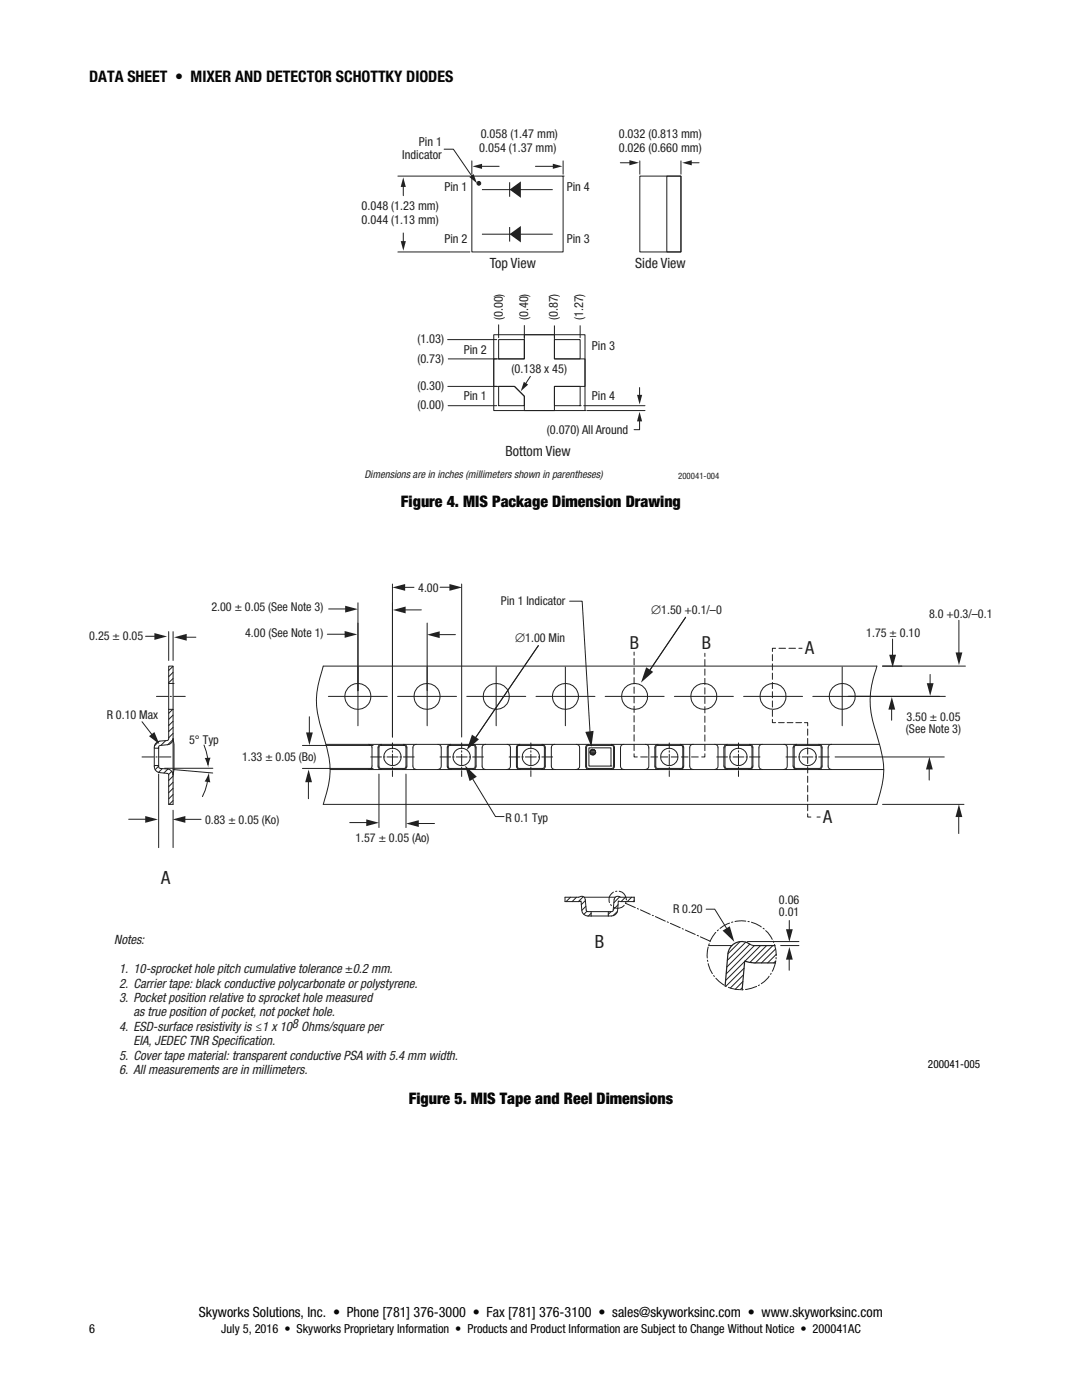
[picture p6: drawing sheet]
<svg xmlns="http://www.w3.org/2000/svg" width="216mm" height="279mm" viewBox="0 0 216 279" stroke-linecap="round" stroke-linejoin="round" font-family="sans-serif">
<g fill="none" stroke="#231f20" stroke-width=".2">
<path d="M94.2 35.1h18.2v15.2h-18.2zM94.2 32.1v2.7M95.8 33.2h3.8M112.4 35.1h.1M112.4 32.1v2.7M127.7 35.1h8.2v15.2h-8.2zM133.1 35.1h2.8v15.2h-2.8zM98.5 71.6h6.1v-4.8h6v4.8h6.1v5.5h-6.1v4.8h-6v-2.8l-1.9-2h-4.2zM98.5 66.8h18.2v15.1h-18.2zM99.5 67.8h5.1v3.8h-5.1zM99.5 71.6h.1M99.5 77.1h3.2l1.9 2v1.9h-5.1z"/>
<path d="M110.6 67.8h5.2v3.8h-5.2zM110.6 77.1h5.2v3.9h-5.2zM115.8 81h.1M116.7 81.9h.1"/>
</g>
<path d="M94.3 33.2l1.9-.5v1z" fill="#231f20"/>
<path d="M106.8 33.2h3.9" fill="none" stroke="#231f20" stroke-width=".2"/>
<path d="M110.3 32.7l1.9 .5-1.9 .5z" fill="#231f20"/>
<path d="M79.4 35.1h14.4M79.4 50.3h14.4M80.5 46.5v2" fill="none" stroke="#231f20" stroke-width=".2"/>
<path d="M80 48.1h1l-.5 1.9z" fill="#231f20"/>
<path d="M80.5 37v2.1" fill="none" stroke="#231f20" stroke-width=".2"/>
<path d="M80.5 35.4l.5 1.9h-1z" fill="#231f20"/>
<path d="M127.6 77.3v1.9M116.5 81h12.2M117.1 81.9h11.6" fill="none" stroke="#231f20" stroke-width=".2"/>
<path d="M127.1 78.8h1l-.5 1.9z" fill="#231f20"/>
<path d="M127.6 83.7v2.1" fill="none" stroke="#231f20" stroke-width=".2"/>
<path d="M127.6 82.2l.5 1.9h-1z" fill="#231f20"/>
<path d="M123.8 32.5h2.1M127.7 32.1v2.7M135.9 32.1v2.7M126.5 85.8h1.1" fill="none" stroke="#231f20" stroke-width=".2"/>
<path d="M125.6 32l1.9 .5-1.9 .5z" fill="#231f20"/>
<path d="M137.7 32.5h1.8" fill="none" stroke="#231f20" stroke-width=".2"/>
<path d="M136.1 32.5l1.9-.5v1z" fill="#231f20"/>
<path d="M105.8 75.1l-1 1.7" fill="none" stroke="#231f20" stroke-width=".2"/>
<path d="M104.5 76.2l.9 .6-1.5 1.3z" fill="#231f20"/>
<path d="M88.6 29.8h1.9l3.8 5.5" fill="none" stroke="#231f20" stroke-width=".2"/>
<path d="M93.7 35.3l.8-.6 .7 1.9z" fill="#231f20"/>
<path d="M96.2 37.8h14.1M101.7 36.4v2.9M96.2 46.7h14.1M89.3 67.8h9.8M89.4 77.1h9.7M89.4 71.6h9.7M99.5 64.8v2.6M104.6 65v2.4M110.6 65v2.4M115.8 65v2.4M89.4 81h9.7" fill="none" stroke="#231f20" stroke-width=".2"/>
<path d="M101.7 37.8l2.2-1.6v3.3z" fill="#231f20"/>
<path d="M101.7 45.3v2.9" fill="none" stroke="#231f20" stroke-width=".2"/>
<path d="M101.7 46.7l2.2-1.6v3.3z" fill="#231f20"/>
<circle cx="95.6" cy="36.6" r=".37" fill="#231f20"/>
<g fill="none" stroke="#231f20" stroke-width=".2">
<path d="M78.3 116.6v30.5M92.1 116.6v30.5M31.2 139h2.4M33.7 132.9h.8v3.5h-.8zM33.7 136.4v11l-.2 .3a3.8 3.8 0 0 0-2.2 .5l-.4 .6-.1 .5h.9M33.7 126.1v5.7M34 139h.2M34.5 133l-.8 .8M34.5 134.2l-.8 .8M34.5 135.4l-.8 .8M34.5 136.4h.1M34.5 136.4v24.1h-.8l-.1-6-.3-.2-1.4-.1a1.24 1.24 0 0 1-1.1-1.4h.9"/>
<path d="M34.5 126.1v5.7M34.6 139h2.4M64.5 132.9h110.5a18.3 18.3 0 0 0 0 13.8 20.1 20.1 0 0 1 1.2 8.9l-1.2 4.9h-110.5a18 18 0 0 0 1.1-9.7l-.5-2.1a36.6 36.6 0 0 1-2-8.9l.4-3zM65.5 139h11.8M71.4 120.3v24.5M79.3 139h11.8M85.2 124.3v20.5M93.1 139h11.8M99 133.1v11.7M106.9 139h11.8M112.8 133.1v11.7M120.8 139h11.7"/>
<path d="M134.6 139h11.7M148.4 139h11.7M168 133.1v11.7M176.1 132.9h16.5M188.6 139h-26.4M28.3 151.1h2.4M30.8 149.3v3.5M31.1 151.1h.3M31.7 149.2l-.2 .1M31.7 152.9l-.7 .7M31.7 154.5v14.7M31.7 147.9l-.9 .9"/>
<path d="M31.8 151.1h2.3M31.8 148.8l1.6-.2a1.23 1.23 0 0 0 1.1-1.2l.2 1.1v5.1l-.2 1.1a1.27 1.27 0 0 0-1.1-1.2l-1.4-.1-.3-.2v-4.1zM32.4 153.4l-.8 .8M32.8 153.3h9.7M33.1 147.8l-1 .9M33.5 153.5l-.8 .8M33.7 141.6h.8M34.3 153.9l-.6 .7M34.5 141.6l-.8 .8M34.5 147.6l-1 1M34.5 159.8l-.7 .7M34.5 142.7l-.8 .9"/>
<path d="M34.5 143.9l-.8 .9M34.5 145.2l-.8 .8M34.5 146.4l-.8 .8M34.5 154.9l-.8 .9M34.5 156.1l-.8 .9M34.5 157.3l-.8 .9M34.5 158.6l-.8 .8M34.6 153.6l7.8 .7M60.3 153.4h14.1M60.3 148.8h14.1M65 148.6h110.5M65.9 153.6h110.5"/>
<path d="M73.5 148.6a.63 .63 0 0 1 .7 .6v3.7a.68 .68 0 0 1-.7 .7M74 151.1h2.1M75.6 154.5v10.7M75.8 148.8h5.1l.1 .3v4.1l-.3 .2-4.9-.1-.2-.3v-3.9zM76.1 148.6a.63 .63 0 0 0-.7 .6v3.7a.68 .68 0 0 0 .7 .7M76.5 151.1h.3M77.2 151.1h2.2M78.3 148.3v1.1M78.3 149.8v.3M78.3 150.5v2.2M78.3 153.1v.3M78.3 153.8v1.2"/>
<path d="M79.8 151.1h.3M80.5 151.1h2.1M80.5 148.6a.63 .63 0 0 1 .7 .6v3.7a.68 .68 0 0 1-.7 .7M81 154.5v10.7M83.1 148.6a.63 .63 0 0 0-.7 .6v3.7a.68 .68 0 0 0 .7 .7M87.3 148.6a.63 .63 0 0 1 .7 .6v3.7a.68 .68 0 0 1-.7 .7M87.8 151.1h2.1M89.6 148.8h5.1l.1 .3v4.1l-.3 .2-4.9-.1-.2-.3v-3.9zM89.9 148.6a.63 .63 0 0 0-.7 .6v3.7a.68 .68 0 0 0 .7 .7M90.3 151.1h.3M91 151.1h2.2M92.1 148.3v1.1"/>
<path d="M92.1 149.8v.3M92.1 150.5v2.2M92.1 153.1v.3M92.1 153.8v1.2M93.6 151.1h.3M94.3 151.1h2.2M94.3 148.6a.63 .63 0 0 1 .7 .6v3.7a.68 .68 0 0 1-.7 .7M96.9 148.6a.63 .63 0 0 0-.7 .6v3.7a.68 .68 0 0 0 .7 .7M101.2 148.6a.63 .63 0 0 1 .6 .6v3.7a.68 .68 0 0 1-.6 .7M101.6 151.1h2.1M103.4 148.8h5.1l.1 .3v4.1l-.3 .2-4.9-.1-.2-.3v-3.9zM103.7 148.6a.63 .63 0 0 0-.6 .6l-.1 3.7a.69 .69 0 0 0 .7 .7"/>
<path d="M104.1 151.1h.3M104.8 151.1h2.2M105.9 148.3v1.1M105.9 149.8v.3M105.9 150.5v2.2M105.9 153.1v.3M105.9 153.8v1.2M107.4 151.1h.3M108.1 151.1h2.2M108.1 148.6a.63 .63 0 0 1 .7 .6v3.7a.68 .68 0 0 1-.7 .7M110.7 148.6a.63 .63 0 0 0-.7 .6v3.7a.68 .68 0 0 0 .7 .7M115 148.6a.63 .63 0 0 1 .7 .6v3.7a.68 .68 0 0 1-.7 .7"/>
<path d="M117.2 148.8h5.1l.1 .3v4.1l-.3 .2-4.9-.1-.2-.3v-3.9zM117.5 148.6a.63 .63 0 0 0-.6 .6v3.7a.68 .68 0 0 0 .6 .7M117.5 149.2h4.4v3.7h-4.4zM121.9 148.6a.63 .63 0 0 1 .7 .6v3.7a.68 .68 0 0 1-.7 .7M121.9 152.9h.1M124.5 148.6a.63 .63 0 0 0-.7 .6v3.7a.68 .68 0 0 0 .7 .7M128.8 148.6a.63 .63 0 0 1 .7 .6v3.7a.68 .68 0 0 1-.7 .7M131 148.8h5.1l.1 .3v4.1l-.3 .2-4.9-.1-.2-.3v-3.9zM131.3 148.6a.63 .63 0 0 0-.6 .6v3.7a.68 .68 0 0 0 .6 .7M133.5 148.3v1.1M133.5 149.8v.3M133.5 150.5v2.2"/>
<path d="M133.5 153.1v.3M133.5 153.8v1.2M135.7 148.6a.63 .63 0 0 1 .7 .6v3.7a.68 .68 0 0 1-.7 .7M138.3 148.6a.63 .63 0 0 0-.7 .6v3.7a.68 .68 0 0 0 .7 .7M142.6 148.6a.63 .63 0 0 1 .7 .6v3.7a.68 .68 0 0 1-.7 .7M143 151.1h2.2M144.8 148.8h5.1l.2 .3-.1 4.1-.3 .2-4.9-.1-.1-.3v-3.9zM145.1 148.6a.68 .68 0 0 0-.7 .6v3.7a.75 .75 0 0 0 .7 .7M145.6 151.1h.2M146.3 151.1h2.1M147.4 148.3v1.1M147.4 149.8v.3"/>
<path d="M147.4 150.5v2.2M147.4 153.1v.3M147.4 153.8v1.2M148.8 151.1h.3M149.5 148.6a.63 .63 0 0 1 .7 .6v3.7a.68 .68 0 0 1-.7 .7M149.5 151.1h2.2M152.1 148.6a.63 .63 0 0 0-.7 .6v3.7a.68 .68 0 0 0 .7 .7M156.4 148.6a.63 .63 0 0 1 .7 .6v3.7a.68 .68 0 0 1-.7 .7M156.8 151.1h2.1M158.6 148.8h5.1l.2 .3-.1 4.1-.3 .2-4.9-.1-.1-.3v-3.9zM158.9 148.6a.68 .68 0 0 0-.7 .6v3.7a.75 .75 0 0 0 .7 .7M159.4 151.1h.2"/>
<path d="M160.1 151.1h2.1M162.7 151.1h.2M163.3 148.6a.63 .63 0 0 1 .7 .6v3.7a.68 .68 0 0 1-.7 .7M163.3 151.1h2.2M165.9 148.6a.63 .63 0 0 0-.7 .6v3.7a.68 .68 0 0 0 .7 .7M166.6 151.1h21.8M34.5 161.7v7.5M113.8 179.1l-.8 .8M115 179.1l-.8 .8M116.4 179l-1 .9M116.6 179.1h6.2M116.8 179.8l-.8 .8"/>
<path d="M122.4 178a1.64 1.64 0 0 0-.8 2.1M123.1 177.9h-.3M123.6 177.9a1.72 1.72 0 0 1 1.4 1.7v-.1M123.6 179l-1.1 1.2M124.8 179.1l-.9 .8M126 179.1l-.8 .8M126.5 179.9l-3.1-.1-.2 1.9a1.23 1.23 0 0 1-1.2 1.1h-4.7a1.27 1.27 0 0 1-1.2-1.1l-.2-1.9-3.2 .1v-.8l3-.1a.72 .72 0 0 1 1.1 .5l.2 2.1 .2 .3h4.2M126.6 179.1l-2.9-.1a.72 .72 0 0 0-1.2 .5l-.2 2.3-.3 .1h-.6v.9M176.1 160.5h16.3M116.9 180.9l-.8 .8M117.1 181.9l-.6 .6M118 181.9v.9"/>
<path d="M118 182.3l-.6 .5M121.9 180.5l.1 .2M121.9 181.9l-.5 .6M123.2 181.9l-.9 .8M123.3 180.6l-.9 .9M124.5 180.7a1.75 1.75 0 0 1-2.1 .4M124.9 180l-.1 .3 2 .8M127.2 181.3l.2 .1M127.8 181.6l2 .9M130.2 182.7h.2M130.8 182.9l1.9 .9M133.1 184l.3 .1"/>
<path d="M133.8 184.3l1.9 .8M136.1 185.3l.3 .1M136.8 185.6l1.9 .9M139.1 186.7l.3 .1M139.7 187l2 .8M141.2 191.6v.3M141.3 189l-.2 2.2M141.3 192.3l.8 2M141.4 188.7h4.6M141.5 188.3l-.1 .3M142.4 194.7l.1 .2M142.8 186.1l-.6 .8-.5 1"/>
<path d="M142.8 195.2l1.7 1.4M143.3 185.6l-.2 .2M144.7 196.8l.2 .1M145.3 197l1.6 .5h.7M145.6 184.2l-1.9 1.1M146.2 184l-.2 .1M147.7 187.9l-2.5 2.4M148 197.2l-.3 .3M148.2 195.9l-1.5 1.5M148.3 197.5h-.3M148.3 194.6l-2.5 2.6M148.5 193.2l-3.6 3.6"/>
<path d="M148.6 191.9l-3.8 3.8M148.8 188l-3.7 3.7M148.8 183.8h-.8l-1.3 .1M149.1 187.9h10.3M149.2 183.9h.3M149.6 188.4l-4.6 4.6M149.6 188.5l.9 .2-5.6 5.7M149.9 184.1l1 .3 1 .6M151 196.8l-2.2 .7M151.5 196.6l-.2 .1M151.8 188.7l-3.1 3.1M152.3 185.3l.2 .1"/>
<path d="M152.8 185.7l.4 .4 .9 1.4M153 188.7l-3.4 3.4M153.5 194.8l-1 1.1-.6 .4M153.9 194.2l-.1 .3M154.2 188.7l-3.5 3.5M154.3 187.8l.1 .3M154.5 188.5l.4 2.1M154.8 191.8l-.7 2M154.8 189.4l-2.9 2.8M154.8 191.8l-.4 .4M154.9 191.1v.3M154.9 190.5l-1.7 1.7"/>
<path d="M155.8 188.7h3.6"/>
<circle cx="95.6" cy="36.6" r=".37"/>
<circle cx="71.4" cy="139" r="2.59"/>
<circle cx="85.2" cy="139" r="2.59"/>
<circle cx="99" cy="139" r="2.59"/>
<circle cx="112.8" cy="139" r="2.59"/>
<circle cx="126.6" cy="139" r="2.58"/>
<circle cx="140.4" cy="139" r="2.58"/>
<circle cx="154.2" cy="139" r="2.58"/>
<circle cx="168.1" cy="139" r="2.58"/>
<circle cx="78.3" cy="151.1" r="1.72"/>
<circle cx="92.1" cy="151.1" r="1.72"/>
<circle cx="105.9" cy="151.1" r="1.72"/>
<circle cx="133.5" cy="151.1" r="1.72"/>
<circle cx="147.3" cy="151.1" r="1.73"/>
<circle cx="161.1" cy="151.1" r="1.72"/>
</g>
<path d="M126.6 179.1v.8M126.6 179.8l-.2 .1" fill="none" stroke="#231f20" stroke-width=".23"/>
<path d="M149.6 188.5a2.76 2.76 0 0 0-4.4 1.9l-.5 6.3M150.5 188.7h4.1M154.8 192.2h-4.3l-1.9-.4-.5 5.8" fill="none" stroke="#231f20" stroke-width=".24"/>
<path d="M118 149.6h.6z" fill="#8e9092"/>
<path d="M118.3 149.5l-.3 .1h.6" fill="none" stroke="#231f20" stroke-width=".2"/>
<path d="M118 149.6l.8 .2h-1z" fill="#8e9092"/>
<path d="M118 149.6l-.2 .2h1" fill="none" stroke="#231f20" stroke-width=".2"/>
<path d="M118 149.6h.6l.2 .2z" fill="#8e9092"/>
<path d="M118 149.6h.6l.2 .2" fill="none" stroke="#231f20" stroke-width=".2"/>
<path d="M117.8 149.8l1.1 .3h-1.2z" fill="#8e9092"/>
<path d="M117.8 149.8l-.1 .3h1.2" fill="none" stroke="#231f20" stroke-width=".2"/>
<path d="M117.8 149.8h1l.1 .3z" fill="#8e9092"/>
<path d="M117.8 149.8h1l.1 .3" fill="none" stroke="#231f20" stroke-width=".2"/>
<path d="M117.7 150.1l1.1 .3h-1z" fill="#8e9092"/>
<path d="M117.7 150.1l.1 .3h1" fill="none" stroke="#231f20" stroke-width=".2"/>
<path d="M117.7 150.1h1.2l-.1 .3z" fill="#8e9092"/>
<path d="M117.7 150.1h1.2l-.1 .3" fill="none" stroke="#231f20" stroke-width=".2"/>
<path d="M117.8 150.4l.8 .2h-.6z" fill="#8e9092"/>
<path d="M117.8 150.4l.2 .2h.6" fill="none" stroke="#231f20" stroke-width=".2"/>
<path d="M117.8 150.4h1l-.2 .2z" fill="#8e9092"/>
<path d="M117.8 150.4h1l-.2 .2" fill="none" stroke="#231f20" stroke-width=".2"/>
<path d="M118 150.6h.6z" fill="#8e9092"/>
<g fill="none" stroke="#231f20" stroke-width=".2">
<path d="M41.5 155.2l-.6 2.5-.5 1.3M118 150.6h.6l-.3 .1"/>
<circle cx="118.3" cy="150.1" r=".58"/>
</g>
<path d="M41.7 154.2l.3 1.9-1.2-.1z" fill="#231f20"/>
<path d="M40.7 148.7l.7 2.6 .1 1.3" fill="none" stroke="#231f20" stroke-width=".2"/>
<g fill="#231f20">
<path d="M40.9 151.3l1.1-.1-.5 2z"/>
<path d="M136.8 123.2l-7.6 11.2z"/>
</g>
<path d="M136.8 123.2l-7.6 11.2" fill="none" stroke="#231f20" stroke-width=".2"/>
<path d="M128.9 133.2l1.4 .9-2.4 2.1z" fill="#231f20"/>
<path d="M93.9 154.7l5 8.3h1.7" fill="none" stroke="#231f20" stroke-width=".2"/>
<path d="M92.8 152.8l2.3 2.2-1.4 .9z" fill="#231f20"/>
<path d="M140.9 181.4h1.7l2.8 4.6" fill="none" stroke="#231f20" stroke-width=".2"/>
<g fill="#231f20">
<path d="M144.2 185.7l1.4-.8 .9 3.1z"/>
<path d="M107.4 128.8l-12.9 19.1z"/>
</g>
<path d="M107.4 128.8l-12.9 19.1" fill="none" stroke="#231f20" stroke-width=".2"/>
<g fill="#231f20">
<path d="M94.2 146.6l1.4 .9-2.5 2.2z"/>
<path d="M116.8 146.1l1.6-.2-.4 3.2z"/>
</g>
<path d="M80.2 121.7h3.9" fill="none" stroke="#231f20" stroke-width=".2"/>
<path d="M78.4 121.7l2.5-.6v1.3z" fill="#231f20"/>
<path d="M87 126.7h3.9" fill="none" stroke="#231f20" stroke-width=".2"/>
<g fill="#231f20">
<path d="M85.2 126.7l2.5-.7v1.3z"/>
<path d="M68.8 125.9l2.5 .7-2.5 .7z"/>
</g>
<path d="M65.3 126.6h4.4" fill="none" stroke="#231f20" stroke-width=".2"/>
<path d="M68.9 120.9l2.5 .7-2.5 .6z" fill="#231f20"/>
<path d="M36.5 127.2h2.6M65.6 121.5h4.2" fill="none" stroke="#231f20" stroke-width=".2"/>
<path d="M34.7 127.2l2.6-.7v1.4z" fill="#231f20"/>
<path d="M28.3 144l2.4 3.1" fill="none" stroke="#231f20" stroke-width=".2"/>
<g fill="#231f20">
<path d="M29.7 146.9l1.1-.8 1 2.4z"/>
<path d="M30.8 126.3l2.5 .7-2.5 .7z"/>
</g>
<path d="M29 127h2.8M36.2 163.5h3.9" fill="none" stroke="#231f20" stroke-width=".2"/>
<g fill="#231f20">
<path d="M34.5 163.5l2.5-.6v1.3z"/>
<path d="M29 162.9l2.5 .6-2.5 .7z"/>
</g>
<path d="M80.1 117.2h2.5M25.7 163.5h4.2" fill="none" stroke="#231f20" stroke-width=".2"/>
<g fill="#231f20">
<path d="M78.3 117.2l2.5-.6v1.3z"/>
<path d="M89.7 116.6l2.5 .6-2.5 .7z"/>
</g>
<path d="M87.8 117.2h2.8M82.8 164.3h3.9" fill="none" stroke="#231f20" stroke-width=".2"/>
<g fill="#231f20">
<path d="M81 164.4l2.6-.7v1.3z"/>
<path d="M73.1 163.5l2.5 .7-2.5 .7z"/>
</g>
<path d="M61.7 143v3.9M69.8 164.2h4.2" fill="none" stroke="#231f20" stroke-width=".2"/>
<g fill="#231f20">
<path d="M61.1 146.2h1.3l-.7 2.5z"/>
<path d="M61.6 153.6l.7 2.5h-1.4z"/>
</g>
<path d="M178.1 127.5v3.9M61.5 155.2v4.2" fill="none" stroke="#231f20" stroke-width=".2"/>
<path d="M177.4 130.7h1.4l-.7 2.5z" fill="#231f20"/>
<path d="M191.3 123.8v7.2" fill="none" stroke="#231f20" stroke-width=".2"/>
<g fill="#231f20">
<path d="M190.7 130.2h1.3l-.6 2.5z"/>
<path d="M177.9 139.1l.7 2.5h-1.3z"/>
</g>
<path d="M185.6 134.6v2.5M177.9 140.7v3" fill="none" stroke="#231f20" stroke-width=".2"/>
<g fill="#231f20">
<path d="M184.9 136.3h1.4l-.7 2.6z"/>
<path d="M185.4 151l.7 2.6h-1.3z"/>
</g>
<path d="M185.4 152.6v3.1M157.5 183.7v2.5" fill="none" stroke="#231f20" stroke-width=".2"/>
<g fill="#231f20">
<path d="M156.8 185.4h1.4l-.7 2.6z"/>
<path d="M157.5 189l.7 2.5h-1.4z"/>
</g>
<path d="M157.5 190.6v3" fill="none" stroke="#231f20" stroke-width=".2"/>
<path d="M191.3 160.5l.7 2.6h-1.3z" fill="#231f20"/>
<path d="M113.7 120h2.5l1.7 28.5M126.5 130.1v.7M140.6 130.4v.6M154.8 129.4h-.7v.6M159.4 129.4h.6M126.5 150.4v.7h.7M140.6 150.4v.7h-.6M154.1 143.6v.6h.7M160.5 144.2h.7v.7M161.2 162.4v.7h.6M163 163.1h.7M191.3 162.1v4.3" fill="none" stroke="#231f20" stroke-width=".2"/>
<path d="M126.5 131.4v18.7M140.6 149.8v-18.5M161.2 145.5v16.6" fill="none" stroke="#231f20" stroke-width=".2" stroke-dasharray="1.3 .6"/>
<path d="M127.8 151.1h11.9" fill="none" stroke="#231f20" stroke-width=".2" stroke-dasharray="1.4 .7"/>
<path d="M158.7 129.4h-3.6" fill="none" stroke="#231f20" stroke-width=".2" stroke-dasharray="1.3 .7"/>
<path d="M154.1 130.6v12.7M155.3 144.2h4.9" fill="none" stroke="#231f20" stroke-width=".2" stroke-dasharray="1.2 .6"/>
<g font-size="3.6" fill="#231f20">
<text x="125.7" y="129.6">B</text>
<text x="140" y="129.6">B</text>
<text x="160.7" y="130.6">A</text>
<text x="164.2" y="164.2">A</text>
</g>
<g font-size="3.6" fill="#221e1f">
<text x="32.2" y="176.5">A</text>
<text x="118.7" y="189.1">B</text>
</g>
<g font-size="3.2">
<text x="17.8" y="16.4">DATA SHEET • MIXER AND DETECTOR SCHOTTKY DIODES</text>
<text x="80" y="101.2">Figure 4. MIS Package Dimension Drawing</text>
<text x="81.6" y="220.4">Figure 5. MIS Tape and Reel Dimensions</text>
</g>
<g font-size="2.8" fill="#231f20">
<text x="97.7" y="53.4">Top View</text>
<text x="126.7" y="53.4">Side View</text>
<text x="100.9" y="91.1">Bottom View</text>
</g>
<text font-size="2.8" x="39.7" y="262.8">Skyworks Solutions, Inc. • Phone [781] 376-3000 • Fax [781] 376-3100 • sales@skyworksinc.com • www.skyworksinc.com</text>
<g font-size="2.6" fill="#231f20">
<text x="22.8" y="188.5">Notes:</text>
<text x="23.8" y="194.2">1. 10-sprocket hole pitch cumulative tolerance ±0.2 mm.</text>
<text x="23.8" y="197.1">2. Carrier tape: black conductive polycarbonate or polystyrene.</text>
<text x="23.8" y="200">3. Pocket position relative to sprocket hole measured</text>
<text x="26.6" y="202.9">as true position of pocket, not pocket hole.</text>
<text x="23.8" y="205.7">4. ESD-surface resistivity is ≤1 x 108Ohms/square per</text>
<text x="26.6" y="208.6">EIA, JEDEC TNR Specif</text>
<text x="47.4" y="208.6">ication.</text>
<text x="23.8" y="211.5">5. Cover tape material: transparent conductive PSA with 5.4 mm width.</text>
<text x="23.8" y="214.4">6. All measurements are in millimeters.</text>
</g>
<g font-size="2.5" fill="#231f20">
<text x="83.6" y="29.2">Pin 1</text>
<text x="95.9" y="27.5">0.058 (1.47 mm)</text>
<text x="123.5" y="27.5">0.032 (0.813 mm)</text>
<text x="80.3" y="31.7">Indicator</text>
<text x="95.6" y="30.3">0.054 (1.37 mm)</text>
<text x="123.5" y="30.3">0.026 (0.660 mm)</text>
<text x="72.2" y="41.8">0.048 (1.23 mm)</text>
<text x="88.7" y="38.2">Pin 1</text>
<text x="113.1" y="38.2">Pin 4</text>
<text x="72.2" y="44.6">0.044 (1.13 mm)</text>
<text x="88.7" y="48.6">Pin 2</text>
<text x="113.1" y="48.6">Pin 3</text>
<text x="100.3" y="63.9" transform="rotate(-90 100.3 63.9)">(0.00)</text>
<text x="105.4" y="63.9" transform="rotate(-90 105.4 63.9)">(0.40)</text>
<text x="111.3" y="63.9" transform="rotate(-90 111.3 63.9)">(0.87)</text>
<text x="116.4" y="63.9" transform="rotate(-90 116.4 63.9)">(1.27)</text>
<text x="83.3" y="68.5">(1.03)</text>
<text x="92.5" y="70.6">Pin 2</text>
<text x="118.1" y="69.9">Pin 3</text>
<text x="83.3" y="72.4">(0.73)</text>
<text x="83.3" y="77.9">(0.30)</text>
<text x="102.1" y="74.4">(0.138 x 45)</text>
<text x="83.3" y="81.6">(0.00)</text>
<text x="92.5" y="79.9">Pin 1</text>
<text x="118.1" y="79.9">Pin 4</text>
<text x="109.1" y="86.7">(0.070) All Around</text>
</g>
<g font-size="2.5">
<text x="17.8" y="266.1">6</text>
<text x="44.1" y="266.1">July 5, 2016 • Skyworks Proprietary Information • Products and Product Information are Subject to Change Without Notice • 200041AC</text>
</g>
<g font-size="2.4" fill="#231f20">
<text x="83.4" y="118.1">4.00</text>
<text x="42.2" y="121.9">2.00 ± 0.05 (See Note 3)</text>
<text x="99.9" y="120.7">Pin 1 Indicator</text>
<text x="185.4" y="123.3">8.0 +0.3/–0.1</text>
<text x="17.8" y="127.7">0.25 ± 0.05</text>
<text x="48.9" y="127.1">4.00 (See Note 1)</text>
<text x="172.9" y="127.1">1.75 ± 0.10</text>
<text x="21.3" y="143.6">R 0.10 Max</text>
<text x="180.9" y="143.9">3.50 ± 0.05</text>
<text x="37.7" y="148.4">5° Typ</text>
<text x="180.8" y="146.3">(See Note 3)</text>
<text x="48.3" y="151.9">1.33 ± 0.05 (Bo)</text>
<text x="40.9" y="164.5">0.83 ± 0.05 (Ko)</text>
<text x="100.8" y="164">R 0.1 Typ</text>
<text x="70.9" y="168">1.57 ± 0.05 (Ao)</text>
<text x="134.3" y="182.2">R 0.20</text>
<text x="155.4" y="180.4">0.06</text>
<text x="155.4" y="182.9">0.01</text>
</g>
<g font-size="2.4" fill="#221e1f">
<text x="130" y="122.6">∅1.50 +0.1/–0</text>
<text x="102.8" y="128.1">∅1.00 Min</text>
</g>
<text font-size="2.2" fill="#010202" x="185.2" y="213.1">200041-005</text>
<text font-size="2.1" fill="#231f20" x="72.7" y="95.3">Dimensions are in inches (millimeters shown in parentheses)</text>
<text font-size="1.8" fill="#231f20" x="135.3" y="95.5">200041-004</text>
</svg>
